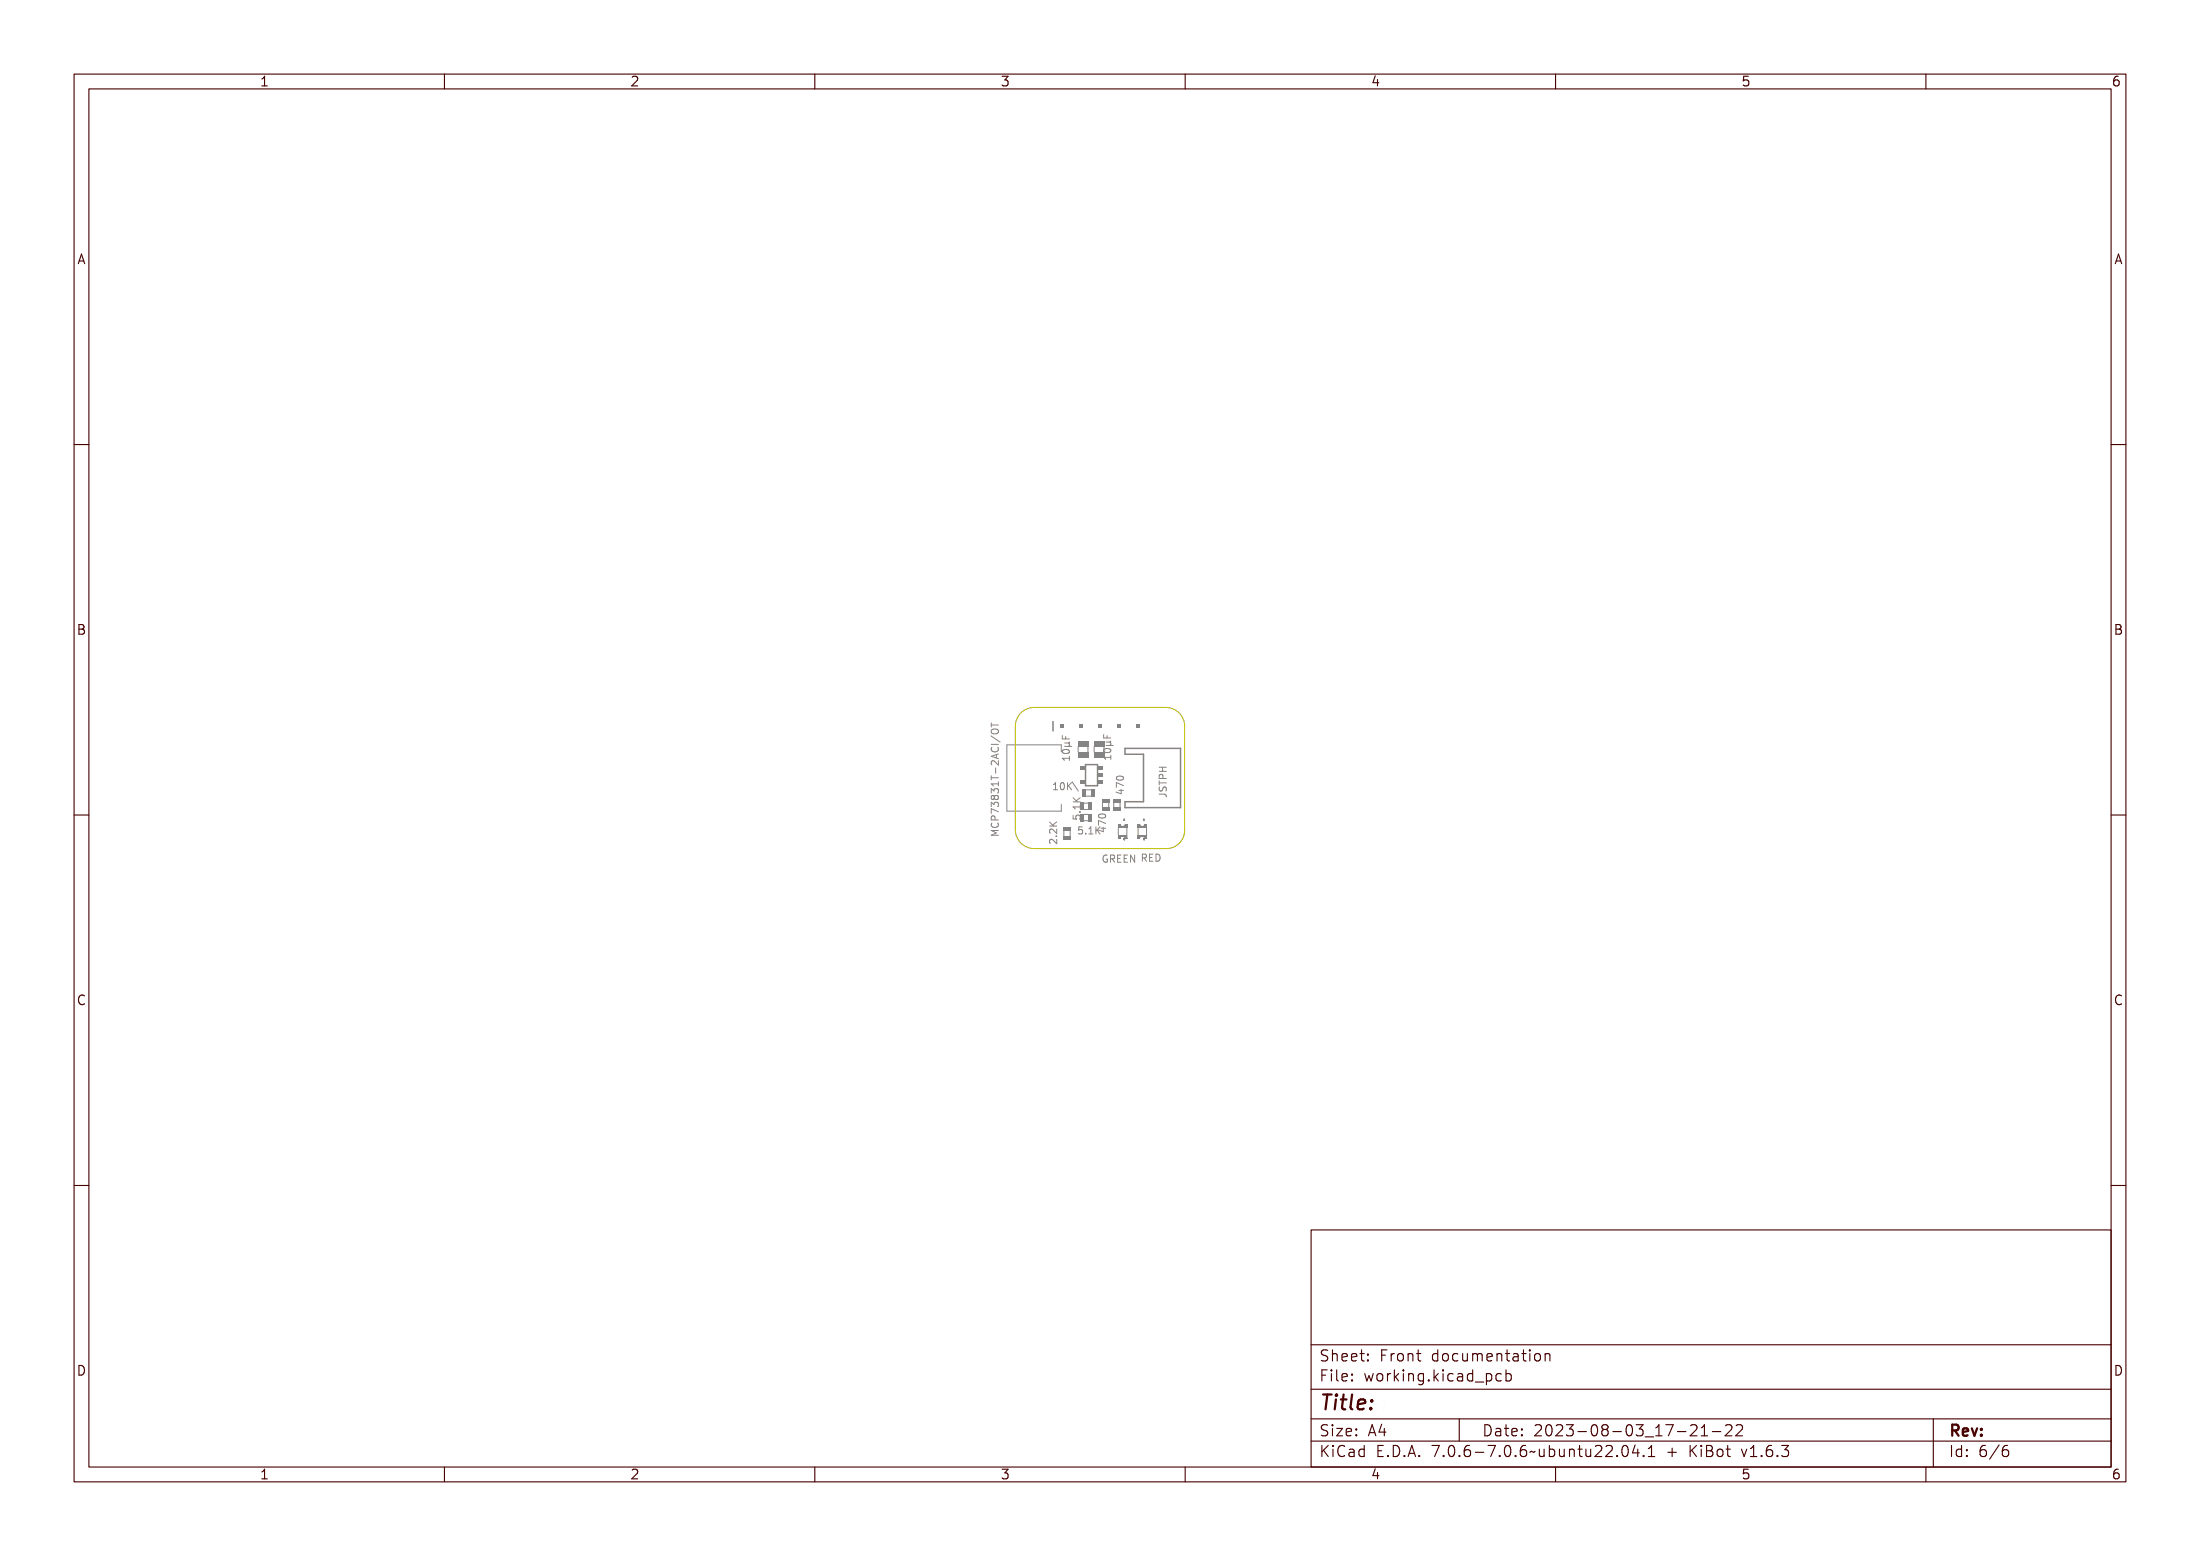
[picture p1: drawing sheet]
<svg xmlns="http://www.w3.org/2000/svg" width="297mm" height="210mm" viewBox="0 0 297 210" stroke-linecap="round" stroke-linejoin="round" font-family="sans-serif">
<g fill="none" stroke="#848484" stroke-width=".14">
<path d="M133.9 99.9h.1v.2h.7v-.2h.1v.5h-.1v-.2h-.7v.2h-.1zM133.9 99.1l1 .5v.1l-1-.5zM133.9 97.5h.1v.3h.8v.1h-.8v.3h-.1zM134 98.4l.1-.1a.51 .51 0 0 1 .7 .3 .53 .53 0 0 1-.4 .3 .53 .53 0 0 1-.5-.3zM134 98.5l.4-.1 .3 .1a.4 .4 0 0 1-.3 .3 .4 .4 0 0 1-.4-.2zM143.5 99.2h.1v.4h.3v-.4h.1v.4h.4v.1h-.9zM143.7 100l.7-.1-.1 .2 .1 .2-.1 .1h.4v.1h-1v-.1h.5l.1-.1-.1-.2h-.5zM149.1 99h.1v.5h.2v-.4h.2v.4h.4v.1h-.9zM149.3 99.9l.7-.1-.1 .2 .1 .2-.1 .1h.4v.1h-1v-.1h.5l.1-.2-.1-.1h-.5zM133.9 109.9h.9v.1h-.8l.5 .2v.1l-.5 .1h.8v.1h-.9v-.1l.5-.2-.5-.2zM133.9 107.6l.9 .3v.2l-.8-.4v.5h-.1zM133.9 104.7h.8v-.2h.1v.5h-.1v-.2h-.7v.2h-.1z"/>
<path d="M133.9 103.7h.1v.3h.8v.1h-.8v.3h-.1zM133.9 101.6l.9-.3v.2h-.2v.4h.2v.2l-.9-.3zM133.9 111.1a.46 .46 0 0 0 .3 .6 .46 .46 0 0 0 .6-.4l-.1-.2M133.9 109.1h.2l-.1 .2a.36 .36 0 0 0 .4 .3 .36 .36 0 0 0 .3-.4l.1-.1a.44 .44 0 0 1-.1 .6 .44 .44 0 0 1-.5 0 .38 .38 0 0 1-.3-.6zM133.9 100.6h.2l-.1 .2a.36 .36 0 0 0 .4 .3 .36 .36 0 0 0 .3-.4l.1-.1a.44 .44 0 0 1-.1 .6 .44 .44 0 0 1-.5 0 .38 .38 0 0 1-.3-.6zM133.9 106.1h.3l.1 .1a.27 .27 0 0 1 .4-.1 .27 .27 0 0 1 0 .5 .27 .27 0 0 1-.4-.1 .26 .26 0 0 1-.4 .1 .26 .26 0 0 1 0-.5zM133.9 106.9h.3l.1 .1a.29 .29 0 0 1 .5-.1 .29 .29 0 0 1-.1 .5 .22 .22 0 0 0 0-.3 .22 .22 0 0 0-.3 0v.2h-.1a.19 .19 0 0 0-.1-.3 .19 .19 0 0 0-.3 .1 .19 .19 0 0 0 .1 .2l-.1 .1zM133.9 105.4l.3-.1 .1 .2a.29 .29 0 0 1 .5-.1 .29 .29 0 0 1-.1 .5 .22 .22 0 0 0 0-.4 .22 .22 0 0 0-.3 0v.2h-.1a.19 .19 0 0 0-.1-.2 .19 .19 0 0 0-.3 0 .19 .19 0 0 0 .1 .3h-.1zM133.9 102.3a.6 .6 0 0 1 .8 .3v-.4h.1v.6l-.3-.2a.26 .26 0 0 0-.3-.3 .26 .26 0 0 0-.2 .3l.1 .2h-.2v-.2zM134 108.4l.2-.1a.32 .32 0 0 1 .2 .5h.4v.1h-.9zM134 101.7l.5-.1v.2zM134 108.5h.3v.3h-.3z"/>
<path d="M134.4 103.1h.1v.3h-.1zM134.8 112.1h-1l.7 .3-.7 .3h1M141.8 110.7l.3 .4 .6-.4v.2l-.5 .3 .1 .1h.4v.1h-.9v-.1h.4l-.4-.4zM141.8 113.2a.6 .6 0 0 1 .8 .4v-.4h.1v.5l-.3-.2a.26 .26 0 0 0-.3-.2 .26 .26 0 0 0-.2 .2v.2h-.1v-.1zM141.8 111.7a.6 .6 0 0 1 .8 .3v-.4h.1v.6l-.3-.2a.26 .26 0 0 0-.3-.3 .26 .26 0 0 0-.2 .3v.2h-.1v-.2zM142.5 112.6h.2v.1h-.2zM142.6 105.7h.3v.8h.2v.1h-.5v-.1h.2v-.7l-.2 .1zM143.4 105.8a.27 .27 0 0 1 .4 0l.1 .4a.37 .37 0 0 1-.3 .4 .55 .55 0 0 1-.2-.8zM143.5 101.7h.8v-.2h.1v.5h-.1v-.2h-.7v.2h-.1zM143.5 105.8h.1a.51 .51 0 0 1 0 .7l-.2-.2zM143.5 102.4l.2 .2M143.6 101a.42 .42 0 0 1 .7 .1l-.5 .1-.2-.1z"/>
<path d="M143.6 100.8l.3-.1a.37 .37 0 0 1 .5 .3 .54 .54 0 0 1-.5 .3 .54 .54 0 0 1-.4-.3zM144.1 105.7h.1v.4l.4-.4h.1l-.3 .4 .3 .5h-.1l-.3-.4-.1 .1v.3h-.1zM144.4 102.1v.5M144.8 105.7h.1l.5 1h-.1zM144.9 110.2h.1v.3h.3a.34 .34 0 0 1 .4-.4 .34 .34 0 0 1 .2 .6h-.2a.25 .25 0 0 0 .1-.4 .25 .25 0 0 0-.4 0 .25 .25 0 0 0 0 .3h-.5zM144.9 108.7h.9v-.1h.1v.5h-.1v-.2h-.7v.2h-.1zM144.9 107.7l.4 .4 .6-.4v.1l-.5 .4h.1h.4v.2h-1v-.2h.5l-.5-.3zM145.5 111.7h.5v.1h-.4v.2a.34 .34 0 0 1 .5 .4 .34 .34 0 0 1-.6 .2v-.2a.25 .25 0 0 0 .3 .1 .25 .25 0 0 0 .1-.3 .25 .25 0 0 0-.4-.1zM145.6 100.7v.8M145.7 109.5h.2v.2h-.2zM146.5 112.4h.1v.2h-.1zM146.9 100.7v.8"/>
<path d="M147.1 111.7h.3v.8h.2v.1h-.5v-.1h.2v-.7h-.2zM147.8 111.7h.1v.4l.4-.4h.2l-.4 .3 .4 .6h-.2l-.3-.5-.1 .1v.4h-.1zM148.4 111.4h.6v-.2h.1v.2h.2v.1h-.2v.4h-.1l-.6-.4zM148.4 110.5l.9 .3v.2l-.8-.3v.4h-.1zM148.5 109.9a.42 .42 0 0 1 .7 .2l-.5 .1-.2-.1zM148.5 109.8l.3-.1a.37 .37 0 0 1 .5 .3 .54 .54 0 0 1-.5 .3 .54 .54 0 0 1-.5-.3zM148.5 111.5h.5v.3zM148.9 115.6l.3-.1h.2v.2l-.2-.1a.36 .36 0 0 0-.3 .4 .36 .36 0 0 0 .4 .3v-.3h-.2v-.1h.3v.4a.43 .43 0 0 1-.6 0 .43 .43 0 0 1 0-.6zM149.1 101.6h.8v-.2h.1v.5h-.1v-.2h-.7v.2h-.1zM149.1 102.3l.2 .2M149.2 100.8a.42 .42 0 0 1 .7 .2l-.5 .1-.2-.1zM149.2 100.7l.3-.1a.37 .37 0 0 1 .5 .3 .54 .54 0 0 1-.5 .3 .54 .54 0 0 1-.5-.3z"/>
<path d="M149.6 115.5h.2a.26 .26 0 0 1 .3 .2 .26 .26 0 0 1-.2 .3l.3 .4h-.1l-.3-.4h-.1v.4h-.1zM149.7 115.6h.1a.17 .17 0 0 1 .2 .1 .17 .17 0 0 1-.2 .2h-.1zM150 101.9v.6M150.4 115.5h.5v.1h-.4v.3h.4v.1h-.4v.3h.4v.1h-.5zM150.8 106.8h.6v-.2h.1v.2h.2v.1h-.2v.4h-.1l-.6-.4zM150.8 105.9l.9 .3v.2l-.8-.4v.5h-.1zM150.9 105.3a.42 .42 0 0 1 .7 .2l-.5 .1-.2-.1zM150.9 105.2l.3-.1a.37 .37 0 0 1 .5 .3 .54 .54 0 0 1-.5 .3 .54 .54 0 0 1-.4-.3zM150.9 106.9h.5v.3zM151.1 115.5h.6v.1h-.4v.3h.4v.1h-.4v.3h.4v.1h-.6zM151.9 115.5h.1l.3 .7v-.7h.2v.9h-.2l-.3-.8v.8h-.1zM152.6 115.4l.6 1v-1"/>
<path d="M154.1 115.3h.2a.26 .26 0 0 1 .3 .2 .26 .26 0 0 1-.2 .3l.3 .5h-.1l-.3-.4h-.1v.4h-.1zM154.2 115.4h.1a.17 .17 0 0 1 .2 .2 .17 .17 0 0 1-.2 .2h-.1zM154.9 115.3h.5v.1h-.4v.3h.4v.1h-.4v.4h.4v.1h-.5zM155.6 115.3a.48 .48 0 0 1 .6 .5 .48 .48 0 0 1-.6 .5zM155.7 115.4a.36 .36 0 0 1 .4 .4 .36 .36 0 0 1-.4 .4zM156.6 106.6h.6a.34 .34 0 0 1 .3 .5h-.2a.22 .22 0 0 0 .1-.3 .22 .22 0 0 0-.2-.1h-.5v.2h-.1zM156.6 104.9h.1v.3h.8v.1h-.8v.3h-.1zM156.6 103.4h.9v.1h-.5v.3h.5v.2h-.9v-.2h.3v-.3h-.3zM156.6 105.7h.1a.2 .2 0 0 0-.1 .3 .2 .2 0 0 0 .3 .1 .31 .31 0 0 1 .2-.4 .31 .31 0 0 1 .4 .2 .31 .31 0 0 1-.2 .4 .22 .22 0 0 0 .1-.3 .22 .22 0 0 0-.3-.1 .31 .31 0 0 1-.4 .4 .31 .31 0 0 1-.1-.6zM156.6 104.2l.2-.1a.32 .32 0 0 1 .3 .5h.4v.1h-.9zM156.7 104.3h.3v.3h-.3zM157.5 107.5h.1"/>
<circle cx="134.1" cy="106.3" r=".16"/>
<circle cx="134.6" cy="106.3" r=".19"/>
<circle cx="143.6" cy="106.2" r=".08"/>
<circle cx="143.9" cy="101" r=".08"/>
<circle cx="148.8" cy="110" r=".08"/>
<circle cx="149.5" cy="100.9" r=".08"/>
<circle cx="151.2" cy="105.4" r=".08"/>
</g>
<g fill="#848484">
<path d="M145.5 101.5h1.4v.7h-1.4z" fill-rule="evenodd"/>
<path d="M145.5 100h1.4v.8h-1.4z" fill-rule="evenodd"/>
</g>
<path d="M148.8 108.3v.7M149.7 108.3v.7" fill="none" stroke="#848484" stroke-width=".14"/>
<g fill="#848484">
<path d="M148.8 109h.9v.5h-.9z" fill-rule="evenodd"/>
<path d="M148.8 107.8h.9v.5h-.9z" fill-rule="evenodd"/>
</g>
<path d="M147.7 100.7v.8" fill="none" stroke="#848484" stroke-width=".14"/>
<g fill="#848484">
<path d="M147.6 101.5h1.5v.7h-1.5z" fill-rule="evenodd"/>
<path d="M147.6 100h1.5v.8h-1.5z" fill-rule="evenodd"/>
</g>
<path d="M142.2 97.4v1.3" fill="none" stroke="#848484" stroke-width=".2"/>
<g fill="#848484">
<path d="M143.2 97.8h.5v.5h-.5z" fill-rule="evenodd"/>
<path d="M145.7 97.8h.5v.5h-.5z" fill-rule="evenodd"/>
<path d="M148.2 97.8h.6v.5h-.6z" fill-rule="evenodd"/>
<path d="M150.8 97.8h.5v.5h-.5z" fill-rule="evenodd"/>
<path d="M153.3 97.8h.5v.5h-.5z" fill-rule="evenodd"/>
</g>
<path d="M151.9 101h7.5v8h-7.5v-.8h2.5v-6.4h-2.5z" fill="none" stroke="#848484" stroke-width=".2"/>
<path d="M150.4 108.3v.7M151.2 108.3v.7" fill="none" stroke="#848484" stroke-width=".14"/>
<g fill="#848484">
<path d="M150.3 109h1v.5h-1z" fill-rule="evenodd"/>
<path d="M150.3 107.8h1v.5h-1z" fill-rule="evenodd"/>
</g>
<path d="M143.6 112.1v.8M144.5 112.1v.8" fill="none" stroke="#848484" stroke-width=".14"/>
<g fill="#848484">
<path d="M143.6 112.8h.9v.5h-.9z" fill-rule="evenodd"/>
<path d="M143.6 111.7h.9v.5h-.9z" fill-rule="evenodd"/>
</g>
<path d="M143.3 100.5h-7.4v9h7.4v-1M146.6 106.6h.7M146.6 107.5h.7" fill="none" stroke="#848484" stroke-width=".14"/>
<g fill="#848484">
<path d="M146.1 106.6h.5v.9h-.5z" fill-rule="evenodd"/>
<path d="M147.2 106.6h.5v.9h-.5z" fill-rule="evenodd"/>
</g>
<path d="M146.2 109.2h.8M146.2 108.4h.8" fill="none" stroke="#848484" stroke-width=".14"/>
<path d="M146.9 108.3h.5v1h-.5z" fill-rule="evenodd" fill="#848484"/>
<g fill="none" stroke="#848484" stroke-width=".14">
<path d="M151 111.7v1M151.2 111.3a.35 .35 0 0 0 .3 .3 .35 .35 0 0 0 .4-.3M151.2 113.1a.35 .35 0 0 1 .3-.3 .35 .35 0 0 1 .4 .3M152.1 111.7v1.4"/>
<circle cx="152" cy="113" r=".1"/>
</g>
<g fill="#848484">
<path d="M151.8 113.1h.4v.1h-.4z" fill-rule="evenodd"/>
<path d="M151.8 111.2h.4v.5h-.4z" fill-rule="evenodd"/>
<path d="M151.8 112.7h.3v.2h-.3z" fill-rule="evenodd"/>
<path d="M151.7 112.7h.2v.2h-.2z" fill-rule="evenodd"/>
<path d="M151.7 111.4h.2v.3h-.2z" fill-rule="evenodd"/>
<path d="M151.3 112.7h.4v.2h-.4z" fill-rule="evenodd"/>
<path d="M151.3 111.5h.4v.2h-.4z" fill-rule="evenodd"/>
<path d="M151.2 112.7h.2v.2h-.2z" fill-rule="evenodd"/>
<path d="M151.2 111.4h.2v.3h-.2z" fill-rule="evenodd"/>
<path d="M150.9 112.7h.3v.5h-.3z" fill-rule="evenodd"/>
<path d="M150.9 111.2h.3v.5h-.3z" fill-rule="evenodd"/>
</g>
<g fill="none" stroke="#848484" stroke-width=".14">
<path d="M153.6 111.7v1M153.9 111.3a.35 .35 0 0 0 .3 .3 .35 .35 0 0 0 .4-.3M153.9 113.1a.35 .35 0 0 1 .3-.3 .35 .35 0 0 1 .4 .3M154.8 111.7v1.4"/>
<circle cx="154.7" cy="113" r=".1"/>
</g>
<g fill="#848484">
<path d="M154.5 113.1h.3v.1h-.3z" fill-rule="evenodd"/>
<path d="M154.5 111.2h.3v.5h-.3z" fill-rule="evenodd"/>
<path d="M154.5 112.7h.3v.2h-.3z" fill-rule="evenodd"/>
<path d="M154.4 112.7h.1v.2h-.1z" fill-rule="evenodd"/>
<path d="M154.4 111.4h.1v.3h-.1z" fill-rule="evenodd"/>
<path d="M154 112.7h.4v.2h-.4z" fill-rule="evenodd"/>
<path d="M154 111.5h.4v.2h-.4z" fill-rule="evenodd"/>
<path d="M153.9 112.7h.1v.2h-.1z" fill-rule="evenodd"/>
<path d="M153.9 111.4h.1v.3h-.1z" fill-rule="evenodd"/>
<path d="M153.6 112.7h.3v.5h-.3z" fill-rule="evenodd"/>
<path d="M153.6 111.2h.3v.5h-.3z" fill-rule="evenodd"/>
</g>
<path d="M146.2 110.8h.8M146.2 109.9h.8" fill="none" stroke="#848484" stroke-width=".14"/>
<path d="M146.9 109.9h.5v.9h-.5z" fill-rule="evenodd" fill="#848484"/>
<path d="M146.5 103.2h1.7v2.8h-1.7z" fill="none" stroke="#848484" stroke-width=".2"/>
<g fill="#848484">
<path d="M145.9 105.3h.6v.5h-.6z" fill-rule="evenodd"/>
<path d="M148.2 105.3h.7v.5h-.7z" fill-rule="evenodd"/>
<path d="M148.2 104.4h.7v.5h-.7z" fill-rule="evenodd"/>
<path d="M145.9 103.4h.6v.5h-.6z" fill-rule="evenodd"/>
<path d="M148.2 103.4h.7v.5h-.7z" fill-rule="evenodd"/>
</g>
<path d="M137.6 96.4a2.54 2.54 0 0 1 2-.9h17.8a2.54 2.54 0 0 1 2.5 2.5v14.1a2.48 2.48 0 0 1-2.5 2.4h-17.8a2.54 2.54 0 0 1-2.5-2.5v-14v-.6z" fill="none" stroke="#c2c200" stroke-width=".14"/>
<g fill="none" stroke="#480000" stroke-width=".15">
<path d="M10 10h277v190h-277zM12 12h273v186h-273zM60 10v2M110 10v2M160 10v2M210 10v2M260 10v2M10 60h2M285 60h2M10 110h2M285 110h2M10 160h2"/>
<path d="M285 160h2M177 166h108v32h-108zM60 198v2M110 198v2M160 198v2M177 181.5h108M177 187.5h108M177 191.5h108M177 194.5h108M178.1 195.2h.2v.6l.6-.6h.3l-.6 .6 .6 .8h-.2l-.5-.7-.2 .2v.5h-.2zM178.2 185h.9v.2h-.7v.4h.6v.2h-.6v.7h-.2zM178.3 182.4l.5-.1h.2v.2a.34 .34 0 0 0-.4-.1 .34 .34 0 0 0-.2 .4 .62 .62 0 0 1 .6 .7 .71 .71 0 0 1-.8 .2v-.2a.4 .4 0 0 0 .4 .1 .4 .4 0 0 0 .3-.3l-.4-.2a.4 .4 0 0 1-.3-.3 .4 .4 0 0 1 .1-.4z"/>
<path d="M178.3 192.5l.5-.1h.2v.2a.34 .34 0 0 0-.4-.1 .34 .34 0 0 0-.2 .4 .62 .62 0 0 1 .6 .7 .71 .71 0 0 1-.8 .2v-.2a.4 .4 0 0 0 .4 .1 .4 .4 0 0 0 .3-.3l-.4-.2a.4 .4 0 0 1-.3-.3 .4 .4 0 0 1 .1-.4zM179.4 182.2h.2v.6a.35 .35 0 0 1 .4-.1 .35 .35 0 0 1 .2 .4v.6h-.2v-.8l-.2-.1a.28 .28 0 0 0-.2 .3v.6h-.2zM179.5 185.4h.4v.9h.4v.2h-.9v-.2h.3v-.8h-.2zM179.5 192.8h.4v.9h.4v.1h-.9v-.1h.3v-.8h-.2zM179.5 195.6h.4v.9h.4v.1h-.9v-.1h.3v-.8h-.2zM179.7 184.9h.2v.3h-.2zM179.7 192.3h.2v.3h-.2zM179.7 195.1h.2v.3h-.2zM180.6 184.9h.4v1.3l.1 .1h.3v.2a.4 .4 0 0 1-.5-.4v-1h-.3zM180.6 192.8h.8v.1l-.6 .8h.6v.1h-.8v-.1l.6-.8h-.6zM180.7 182.8a.49 .49 0 0 1 .6-.1 .49 .49 0 0 1 .2 .5h-.8a.42 .42 0 0 0 .3 .4 .42 .42 0 0 0 .4-.1v.2a.6 .6 0 0 1-.8-.1 .6 .6 0 0 1 .1-.8zM180.7 195.4l.3-.2h.2h.3v.2a.43 .43 0 0 0-.6 0 .43 .43 0 0 0-.2 .5 .43 .43 0 0 0 .2 .5 .43 .43 0 0 0 .6 0v.2a.62 .62 0 0 1-.7 0 .62 .62 0 0 1-.3-.7z"/>
<path d="M180.8 182.9l.2-.1a.27 .27 0 0 1 .3 .3h-.6zM181.8 195.6a.5 .5 0 0 1 .6-.1 .5 .5 0 0 1 .2 .5v.6h-.1v-.1a.38 .38 0 0 1-.5 .2 .38 .38 0 0 1-.2-.5 .38 .38 0 0 1 .4-.2h.3a.35 .35 0 0 0-.3-.4 .35 .35 0 0 0-.4 .2zM181.9 182.8a.49 .49 0 0 1 .6-.1 .49 .49 0 0 1 .2 .5h-.8a.42 .42 0 0 0 .3 .4 .42 .42 0 0 0 .5-.1v.2a.6 .6 0 0 1-.9-.1 .6 .6 0 0 1 .1-.8zM181.9 185.5a.49 .49 0 0 1 .6-.1 .49 .49 0 0 1 .2 .5h-.8a.42 .42 0 0 0 .3 .4 .42 .42 0 0 0 .5-.1v.2a.6 .6 0 0 1-.9-.1 .6 .6 0 0 1 .1-.8zM181.9 192.9a.49 .49 0 0 1 .6-.1 .49 .49 0 0 1 .2 .5h-.8a.42 .42 0 0 0 .3 .4 .42 .42 0 0 0 .5-.1v.2a.6 .6 0 0 1-.9-.1 .6 .6 0 0 1 .1-.8zM182 196.2l.5-.1a.31 .31 0 0 1-.2 .4 .31 .31 0 0 1-.4-.1zM182 182.9l.2-.1a.27 .27 0 0 1 .3 .3h-.6zM182 185.6l.2-.1a.27 .27 0 0 1 .3 .3h-.6zM182 193l.2-.1a.27 .27 0 0 1 .3 .3h-.6zM183 195.7l.4-.2 .2 .2v-.6h.2v1.5h-.2v-.1a.42 .42 0 0 1-.5 .1 .42 .42 0 0 1-.2-.5zM183.2 195.8a.23 .23 0 0 1 .4 0v.3a.33 .33 0 0 1-.2 .4 .48 .48 0 0 1-.2-.7zM183.2 182.3h.2v.4h.4v.1h-.4v.7l.1 .1h.3v.1a.41 .41 0 0 1-.6-.3v-.6h-.3v-.1h.3z"/>
<path d="M183.3 185.4h.2v.3h-.2zM183.3 186.2h.2v.3h-.2zM183.3 192.8h.2v.3h-.2zM183.3 193.6h.2v.2h-.2zM184.5 182.7h.2v.3h-.2zM184.5 183.5h.2v.2h-.2zM185.2 185.4h.2l.2 .8 .1-.5h.2l.2 .5 .1-.8h.2l-.2 1.1h-.2l-.2-.7-.2 .7h-.1zM185.4 195.2h.9v.2h-.7v.4h.6v.2h-.6v.5h.7v.1h-.9zM185.7 192.4h.2l.5 1.4h-.2l-.1-.3h-.5l-.1 .3h-.2zM185.8 192.6l.2 .7h-.4zM186.6 182.3h.9v.2h-.7v.4h.6v.2h-.6v.6h-.2zM186.7 185.5a.56 .56 0 0 1 .8 .2 .56 .56 0 0 1-.3 .7 .57 .57 0 0 1-.6-.2 .57 .57 0 0 1 .1-.7z"/>
<path d="M186.8 185.6a.26 .26 0 0 1 .3-.1 .26 .26 0 0 1 .2 .2v.2a.33 .33 0 0 1-.3 .4l-.2-.2zM186.9 196.4h.2v.2h-.2zM187.1 192.4h.2v.9h.2v.2h-.2v.3h-.2v-.3h-.6v-.2zM187.1 192.6v.7h-.4zM187.8 195.2a.76 .76 0 0 1 .9 .7 .76 .76 0 0 1-.9 .7zM188 195.4h.3a.73 .73 0 0 1 0 1.1h-.3zM188 182.7h.2v.2a.41 .41 0 0 1 .6-.2v.2a.37 .37 0 0 0-.5-.1 .37 .37 0 0 0-.1 .4v.5h-.2zM188 185.4h.2v.2a.41 .41 0 0 1 .6-.2v.2a.37 .37 0 0 0-.5-.1 .37 .37 0 0 0-.1 .4v.6h-.2zM189.1 184.9h.1v.9l.5-.4h.2l-.4 .4 .5 .7h-.2l-.4-.6-.2 .1v.5h-.1zM189.1 182.8a.56 .56 0 0 1 .8 .2 .56 .56 0 0 1-.3 .7 .57 .57 0 0 1-.6-.2 .57 .57 0 0 1 .1-.7zM189.2 182.9a.26 .26 0 0 1 .3-.1 .26 .26 0 0 1 .2 .2v.2a.33 .33 0 0 1-.3 .4l-.2-.2zM189.3 196.4h.3v.2h-.3z"/>
<path d="M190.2 182.7h.2v.1a.35 .35 0 0 1 .4-.1 .35 .35 0 0 1 .3 .4v.6h-.2v-.8l-.2-.1a.28 .28 0 0 0-.3 .3v.6h-.2zM190.3 185.4h.4v.9h.4v.2h-.9v-.2h.4v-.8h-.3zM190.5 195.2h.3l.4 1.4h-.2l-.1-.3h-.5l-.1 .3h-.2zM190.6 184.9h.1v.3h-.1zM190.6 195.4l.2 .7h-.4zM191.4 185.4h.2v.1a.35 .35 0 0 1 .4-.1 .35 .35 0 0 1 .3 .4v.7h-.2v-.9l-.2-.1a.28 .28 0 0 0-.3 .3v.7h-.2zM191.7 182.3h.1v.4h.4v.1h-.4v.7l.1 .1h.3v.1a.41 .41 0 0 1-.5-.3v-.6h-.3v-.1h.3zM191.7 196.4h.3v.2h-.3zM192.7 185.5l.3-.2 .3 .2v-.1h.2v1a.53 .53 0 0 1-.8 .4v-.2a.36 .36 0 0 0 .4 .1 .36 .36 0 0 0 .2-.4l-.2 .1a.51 .51 0 0 1-.5-.2 .51 .51 0 0 1 0-.5zM192.8 185.6a.25 .25 0 0 1 .3-.1 .25 .25 0 0 1 .2 .2v.2a.32 .32 0 0 1-.3 .4 .47 .47 0 0 1-.2-.7zM193.8 195.2h.9l-.5 1.4h-.2l.5-1.2h-.7zM193.9 182.8l.3-.2 .3 .2v-.6h.2v1.5h-.2v-.1a.42 .42 0 0 1-.6 .1 .42 .42 0 0 1-.1-.5z"/>
<path d="M194.1 182.8a.42 .42 0 0 1 .4 .4 .42 .42 0 0 1-.3 .4 .48 .48 0 0 1-.1-.8zM194.1 186.2h.3v.3h-.3zM195.1 184.9h.2v.9l.4-.4h.3l-.5 .4 .5 .7h-.2l-.4-.6-.1 .1v.5h-.2zM195.1 182.8a.56 .56 0 0 1 .8 .2 .56 .56 0 0 1-.3 .7 .57 .57 0 0 1-.6-.2 .57 .57 0 0 1 .1-.7zM195.2 182.9a.26 .26 0 0 1 .3-.1 .26 .26 0 0 1 .2 .2v.2a.33 .33 0 0 1-.3 .4l-.2-.2zM195.3 196.4h.3v.2h-.3zM196.3 185.4h.5v.9h.3v.2h-.9v-.2h.4v-.8h-.3zM196.3 195.4a.45 .45 0 0 1 .5-.2 .45 .45 0 0 1 .3 .5v.5a.46 .46 0 0 1-.5 .5 .46 .46 0 0 1-.4-.5zM196.4 182.8l.5-.2 .2 .1v.2a.4 .4 0 0 0-.6 0 .4 .4 0 0 0 0 .6 .4 .4 0 0 0 .6 0v.2a.58 .58 0 0 1-.8-.1 .58 .58 0 0 1 .1-.8zM196.5 195.4a.39 .39 0 0 1 .4 .5v.2a.29 .29 0 0 1-.3 .4 .29 .29 0 0 1-.2-.4v-.5zM196.6 184.9h.2v.3h-.2zM197 191.5v3"/>
<path d="M197.4 182.7h.2v.8l.2 .1a.28 .28 0 0 0 .3-.3v-.6h.2v1h-.2v-.1a.35 .35 0 0 1-.4 .2 .35 .35 0 0 1-.3-.5zM197.6 185.5l.5-.2 .2 .1v.2a.4 .4 0 0 0-.6 0 .4 .4 0 0 0 0 .6 .4 .4 0 0 0 .6 0v.2a.58 .58 0 0 1-.8-.1 .58 .58 0 0 1 .1-.8zM197.7 196.4h.3v.2h-.3zM198.6 182.7h.1a.21 .21 0 0 1 .2-.1 .21 .21 0 0 1 .2 .2l.2-.2 .1 .1a1.27 1.27 0 0 1 .2 1h-.2v-.8l-.1-.1-.2 .1v.8h-.1v-.8l-.2-.1-.1 .1v.8h-.1zM198.7 185.4a.5 .5 0 0 1 .5-.1 .5 .5 0 0 1 .3 .5v.7h-.2v-.2a.38 .38 0 0 1-.5 .2 .38 .38 0 0 1-.2-.5 .38 .38 0 0 1 .5-.2h.2a.35 .35 0 0 0-.3-.4 .35 .35 0 0 0-.3 .2zM198.7 195.4l.3-.2h.2h.2v.2a.43 .43 0 0 0-.5 0 .43 .43 0 0 0-.1 .5 .44 .44 0 0 1 .6-.1 .44 .44 0 0 1 .1 .6 .47 .47 0 0 1-.6 .3 .47 .47 0 0 1-.3-.5v-.5zM198.8 186l.5-.1a.31 .31 0 0 1-.1 .4 .31 .31 0 0 1-.4-.1zM198.9 195.9a.3 .3 0 0 1 .4 .3 .3 .3 0 0 1-.4 .2l-.1-.2zM199.9 185.5l.3-.2 .3 .2v-.6h.2v1.6h-.2v-.2a.42 .42 0 0 1-.5 .1 .42 .42 0 0 1-.2-.5zM199.9 182.8a.49 .49 0 0 1 .6-.1 .49 .49 0 0 1 .2 .5h-.7a.42 .42 0 0 0 .2 .4 .42 .42 0 0 0 .5-.1v.2a.6 .6 0 0 1-.8-.1 .6 .6 0 0 1 0-.8zM200 196h.5v.2h-.5zM200 185.6a.23 .23 0 0 1 .4 0l.1 .3a.33 .33 0 0 1-.3 .4 .48 .48 0 0 1-.2-.7z"/>
<path d="M200.1 182.9l.2-.1a.27 .27 0 0 1 .3 .3h-.6zM200.1 192.4a.76 .76 0 0 1 1 .7 .76 .76 0 0 1-1 .7zM200.3 192.6h.3a.73 .73 0 0 1 0 1.1h-.3zM200.9 186.8h1.2v.1h-1.2zM201 195.2h.9l-.5 1.4h-.2l.5-1.2h-.7zM201.1 182.7h.1v.1a.35 .35 0 0 1 .5-.1 .35 .35 0 0 1 .2 .4v.6h-.2v-.8l-.2-.1a.28 .28 0 0 0-.3 .3v.6h-.1zM201.4 192.8a.5 .5 0 0 1 .6-.1 .5 .5 0 0 1 .2 .5v.6h-.1v-.1a.38 .38 0 0 1-.5 .2 .38 .38 0 0 1-.2-.5 .38 .38 0 0 1 .4-.2h.3a.35 .35 0 0 0-.3-.4 .35 .35 0 0 0-.4 .2zM201.6 193.4l.5-.1a.31 .31 0 0 1-.2 .4 .31 .31 0 0 1-.4-.1zM202.2 185.4h.2v.1a.42 .42 0 0 1 .6-.1 .42 .42 0 0 1 .1 .5 .42 .42 0 0 1-.1 .5 .42 .42 0 0 1-.6-.1v.6h-.2zM202.5 182.3h.2v.4h.4v.1h-.4v.7l.1 .1h.3v.1a.41 .41 0 0 1-.6-.3v-.6h-.3v-.1h.3zM202.5 185.6a.24 .24 0 0 1 .3-.1 .24 .24 0 0 1 .1 .2l.1 .2a.32 .32 0 0 1-.3 .4 .48 .48 0 0 1-.2-.7zM202.5 196.4h.3v.2h-.3z"/>
<path d="M202.8 192.4h.2v.4h.4v.1h-.4v.7l.1 .1h.3v.1a.41 .41 0 0 1-.6-.3v-.6h-.3v-.1h.3zM203.5 182.7a.5 .5 0 0 1 .5-.1 .5 .5 0 0 1 .3 .5v.6h-.2v-.1a.38 .38 0 0 1-.5 .2 .38 .38 0 0 1-.2-.5 .38 .38 0 0 1 .5-.2h.2a.35 .35 0 0 0-.2-.4 .35 .35 0 0 0-.4 .2zM203.5 195.4a.45 .45 0 0 1 .6-.2 .45 .45 0 0 1 .2 .5v.5a.46 .46 0 0 1-.4 .5 .46 .46 0 0 1-.5-.5zM203.6 185.5l.5-.2 .2 .1v.2a.4 .4 0 0 0-.5 0 .4 .4 0 0 0 0 .6 .4 .4 0 0 0 .5 0v.2a.58 .58 0 0 1-.8-.1 .58 .58 0 0 1 .1-.8zM203.7 183.3l.4-.1a.31 .31 0 0 1-.1 .4 .31 .31 0 0 1-.4-.1zM203.7 195.4a.39 .39 0 0 1 .4 .5v.2a.29 .29 0 0 1-.2 .4 .29 .29 0 0 1-.3-.4v-.5zM203.9 192.9a.49 .49 0 0 1 .6-.1 .49 .49 0 0 1 .2 .5h-.8a.42 .42 0 0 0 .3 .4 .42 .42 0 0 0 .5-.1v.2a.6 .6 0 0 1-.9-.1 .6 .6 0 0 1 .1-.8zM204 193l.2-.1a.27 .27 0 0 1 .3 .3h-.6zM204.7 184.9h.1v.6a.41 .41 0 0 1 .6-.1 .41 .41 0 0 1 .2 .5 .42 .42 0 0 1-.2 .5 .42 .42 0 0 1-.6-.1v.2h-.1zM204.9 182.3h.2v.4h.4v.1h-.4v.7l.1 .1h.3v.1a.41 .41 0 0 1-.6-.3v-.6h-.3v-.1h.3zM204.9 185.6a.24 .24 0 0 1 .3-.1 .24 .24 0 0 1 .2 .2v.2a.32 .32 0 0 1-.3 .4 .48 .48 0 0 1-.2-.7zM204.9 196.4h.3v.2h-.3z"/>
<path d="M205.3 192.8h.2v.3h-.2zM205.3 193.6h.2v.2h-.2zM205.9 182.7h.5v.9h.3v.1h-.9v-.1h.4v-.8h-.3zM205.9 195.4l.3-.2h.2h.2v.2a.43 .43 0 0 0-.5 0 .43 .43 0 0 0-.1 .5 .44 .44 0 0 1 .6-.1 .44 .44 0 0 1 .1 .6 .47 .47 0 0 1-.5 .3 .47 .47 0 0 1-.4-.5v-.5zM206.1 195.9a.3 .3 0 0 1 .5 .3 .3 .3 0 0 1-.5 .2l-.1-.2zM206.2 182.2h.2v.3h-.2zM207 196l.3-.1 .5 .1 .2-.1a.32 .32 0 0 1-.5 .2h-.3l-.2 .1zM207.1 182.8a.56 .56 0 0 1 .8 .2 .56 .56 0 0 1-.2 .7 .57 .57 0 0 1-.7-.2 .57 .57 0 0 1 .1-.7zM207.3 182.9a.26 .26 0 0 1 .2-.1 .26 .26 0 0 1 .2 .2l.1 .2a.33 .33 0 0 1-.3 .4l-.3-.2zM207.4 192.5a.5 .5 0 0 1 .7 0 .5 .5 0 0 1-.1 .7l-.4 .5h.7v.1h-.9v-.1l.2-.3a.72 .72 0 0 0 .4-.8l-.3-.1-.3 .2zM208.3 182.7h.1v.1a.35 .35 0 0 1 .5-.1 .35 .35 0 0 1 .2 .4v.6h-.2v-.8l-.2-.1a.28 .28 0 0 0-.3 .3v.6h-.1zM208.3 195.6h.1l.1 .8 .2 .1a.28 .28 0 0 0 .2-.3v-.6h.2v1h-.2v-.1a.35 .35 0 0 1-.4 .2 .35 .35 0 0 1-.2-.5z"/>
<path d="M208.7 192.6a.45 .45 0 0 1 .5-.2 .45 .45 0 0 1 .3 .5v.5a.46 .46 0 0 1-.5 .5 .46 .46 0 0 1-.4-.5zM208.9 192.6a.39 .39 0 0 1 .4 .5v.2a.29 .29 0 0 1-.3 .4 .29 .29 0 0 1-.2-.4v-.5zM209.5 195.1h.2v.6a.41 .41 0 0 1 .5-.1 .41 .41 0 0 1 .2 .5 .42 .42 0 0 1-.2 .5 .42 .42 0 0 1-.5-.1v.1h-.2zM209.7 195.8a.24 .24 0 0 1 .3-.1 .24 .24 0 0 1 .2 .2v.2a.32 .32 0 0 1-.3 .4 .48 .48 0 0 1-.2-.7zM209.8 192.5a.5 .5 0 0 1 .7 0 .5 .5 0 0 1-.1 .7l-.4 .5h.7v.1h-.9v-.1l.2-.3a.72 .72 0 0 0 .4-.8l-.3-.1-.3 .2zM210 198v2M210.7 195.6h.2v.8l.2 .1a.28 .28 0 0 0 .2-.3v-.6h.2v1h-.2v-.1a.35 .35 0 0 1-.4 .2 .35 .35 0 0 1-.2-.5zM211 192.4a.49 .49 0 0 1 .6 0 .49 .49 0 0 1 .2 .6l-.2 .1a.45 .45 0 0 1 .2 .6 .45 .45 0 0 1-.6 .2l-.2-.1v-.2a.37 .37 0 0 0 .5 .1 .37 .37 0 0 0 .1-.5h-.4v-.2a.28 .28 0 0 0 .4-.1 .28 .28 0 0 0 0-.3 .28 .28 0 0 0-.4 0h-.2zM211.9 195.6h.2v.1a.35 .35 0 0 1 .4-.1 .35 .35 0 0 1 .2 .4v.6h-.2v-.8l-.2-.1a.28 .28 0 0 0-.2 .3v.6h-.2zM212.4 193.2h.5v.2h-.5zM213.3 195.2h.2v.4h.4v.1h-.4v.7l.1 .1h.3v.1a.41 .41 0 0 1-.6-.3v-.6h-.3v-.1h.3zM213.5 192.6a.45 .45 0 0 1 .5-.2 .45 .45 0 0 1 .3 .5v.5a.46 .46 0 0 1-.5 .5 .46 .46 0 0 1-.4-.5z"/>
<path d="M213.7 192.6a.39 .39 0 0 1 .4 .5v.2a.29 .29 0 0 1-.3 .4 .29 .29 0 0 1-.2-.4v-.5zM214.3 195.6h.2v.8l.2 .1a.28 .28 0 0 0 .2-.3v-.6h.2v1h-.2v-.1a.35 .35 0 0 1-.4 .2 .35 .35 0 0 1-.2-.5zM214.7 192.5a.41 .41 0 0 1 .6-.1 .41 .41 0 0 1 0 .6l-.1 .1a.43 .43 0 0 1 .3 .6 .43 .43 0 0 1-.7 .2 .41 .41 0 0 1-.2-.4 .41 .41 0 0 1 .3-.4l-.3-.2zM215.5 195.3a.5 .5 0 0 1 .7 0 .5 .5 0 0 1-.1 .7l-.4 .5h.6v.1h-.9v-.1l.3-.3a.72 .72 0 0 0 .3-.8l-.2-.1-.3 .2zM216 193.2h.5v.2h-.5zM216.7 195.3a.5 .5 0 0 1 .7 0 .5 .5 0 0 1-.1 .7l-.4 .5h.6v.1h-.9v-.1l.3-.3a.72 .72 0 0 0 .3-.8l-.2-.1-.3 .2zM217.1 192.6a.45 .45 0 0 1 .5-.2 .45 .45 0 0 1 .3 .5v.5a.46 .46 0 0 1-.5 .5 .46 .46 0 0 1-.4-.5zM217.3 192.6a.39 .39 0 0 1 .4 .5v.2a.29 .29 0 0 1-.3 .4 .29 .29 0 0 1-.2-.4v-.5zM218.2 196.4h.2v.2h-.2zM218.2 192.4a.49 .49 0 0 1 .6 0 .49 .49 0 0 1 .2 .6l-.2 .1a.45 .45 0 0 1 .2 .6 .45 .45 0 0 1-.6 .2l-.2-.1v-.2a.37 .37 0 0 0 .5 .1 .37 .37 0 0 0 .1-.5h-.4v-.2a.28 .28 0 0 0 .4-.1 .28 .28 0 0 0 0-.3 .28 .28 0 0 0-.4 0h-.2zM219.2 195.4a.45 .45 0 0 1 .5-.2 .45 .45 0 0 1 .3 .5v.5a.46 .46 0 0 1-.5 .5 .46 .46 0 0 1-.4-.5zM219.2 194.2h1.3v.1h-1.3z"/>
<path d="M219.4 195.4a.39 .39 0 0 1 .4 .5v.2a.29 .29 0 0 1-.3 .4 .29 .29 0 0 1-.3-.4l.1-.5zM220.7 192.5l.5-.1v1.3h.3v.1h-.8v-.1h.3v-1.1h-.3zM220.8 195.2h.2v.9h.2v.2h-.2v.3h-.2v-.3h-.6v-.2zM220.8 195.4v.7h-.4zM221.8 196.4h.2v.2h-.2zM221.8 192.4h.9l-.5 1.4h-.2l.5-1.2h-.7zM222.8 195.3l.5-.1v1.3h.3v.1h-.8v-.1h.3v-1.1h-.3zM223.2 193.2h.5v.2h-.5zM224.2 192.5a.5 .5 0 0 1 .8 0 .5 .5 0 0 1-.2 .7l-.4 .5h.7v.1h-.9v-.1l.2-.3a.72 .72 0 0 0 .4-.8l-.3-.1-.3 .2zM225.4 195.5h.2v.4h.4v.2h-.4v.4h-.2v-.4h-.4v-.2h.4zM225.5 192.5l.5-.1v1.3h.3v.1h-.8v-.1h.3v-1.1h-.3zM226.8 193.2h.5v.2h-.5z"/>
<path d="M227.5 195.2h.2v.6l.6-.6h.2l-.6 .6 .6 .8h-.2l-.5-.7-.1 .2v.5h-.2zM227.8 192.5a.5 .5 0 0 1 .8 0 .5 .5 0 0 1-.2 .7l-.4 .5h.7v.1h-.9v-.1l.2-.3a.72 .72 0 0 0 .4-.8l-.3-.1-.3 .2zM228.8 195.6h.4v.9h.4v.1h-.9v-.1h.4v-.8h-.3zM229 192.5a.5 .5 0 0 1 .8 0 .5 .5 0 0 1-.2 .7l-.4 .5h.7v.1h-.9v-.1l.2-.3a.72 .72 0 0 0 .4-.8l-.3-.1-.3 .2zM229.1 195.1h.1v.3h-.1zM229.9 195.2h.4a.35 .35 0 0 1 .5 .2 .35 .35 0 0 1-.3 .5 .41 .41 0 0 1 .3 .5 .41 .41 0 0 1-.5 .2h-.4zM230.1 196h.2a.27 .27 0 0 1 .3 .2 .27 .27 0 0 1-.3 .3h-.2zM230.1 195.4h.2a.23 .23 0 0 1 .3 .2 .23 .23 0 0 1-.3 .2h-.2zM231.2 193.2h1.1M231.2 195.7a.56 .56 0 0 1 .8 .2 .56 .56 0 0 1-.3 .7 .57 .57 0 0 1-.6-.2 .57 .57 0 0 1 .1-.7zM231.3 195.8a.26 .26 0 0 1 .3-.1 .26 .26 0 0 1 .2 .2v.2a.33 .33 0 0 1-.3 .4l-.2-.2zM232.6 195.2h.1v.4h.4v.1h-.4l.1 .7v.1h.3v.1a.41 .41 0 0 1-.5-.3v-.6h-.3v-.1h.3z"/>
<path d="M233 192.4l.2-.1 .5 .1a.41 .41 0 0 1 0 .5l-.8 .9h.9M234.4 192.4l.2-.1 .5 .1a.41 .41 0 0 1 .1 .5l-.9 .9h.9M234.6 195.6h.2l.3 .9 .4-.9h.2l-.4 1h-.3zM236 195.3l.5-.1v1.3h.3v.1h-.8v-.1h.3v-1.1h-.3zM237.4 196.4h.3v.2h-.3zM238.4 195.4l.3-.2h.2h.2v.2a.43 .43 0 0 0-.5 0 .43 .43 0 0 0-.1 .5 .44 .44 0 0 1 .6-.1 .44 .44 0 0 1 .1 .6 .47 .47 0 0 1-.5 .3 .47 .47 0 0 1-.4-.5v-.5zM238.6 195.9a.3 .3 0 0 1 .4 .3 .3 .3 0 0 1-.4 .2l-.1-.2zM239.8 196.4h.3v.2h-.3zM240.7 195.2a.49 .49 0 0 1 .6 0 .49 .49 0 0 1 .2 .6l-.2 .1a.45 .45 0 0 1 .2 .6 .45 .45 0 0 1-.6 .2l-.2-.1v-.2a.37 .37 0 0 0 .5 .1 .37 .37 0 0 0 .1-.5l-.4-.1v-.1a.28 .28 0 0 0 .4-.1 .28 .28 0 0 0 0-.3 .28 .28 0 0 0-.4 0h-.2zM260 198v2M261 191.5v6.5M263.2 195.2h.8v.2h-.3v1.1h.3v.1h-.8v-.1h.3v-1.1h-.3z"/>
<path d="M264.4 195.7l.3-.2 .3 .2v-.6h.2v1.5h-.2v-.1a.42 .42 0 0 1-.5 .1 .42 .42 0 0 1-.2-.5zM264.6 195.8a.23 .23 0 0 1 .4 0v.3a.33 .33 0 0 1-.2 .4 .48 .48 0 0 1-.2-.7zM265.9 195.6h.2v.3h-.2zM265.9 196.4h.2v.2h-.2zM268.1 195.4l.2-.2h.3h.2v.2a.43 .43 0 0 0-.5 0 .43 .43 0 0 0-.2 .5 .44 .44 0 0 1 .7-.1 .44 .44 0 0 1 .1 .6 .47 .47 0 0 1-.6 .3 .47 .47 0 0 1-.3-.5v-.5zM268.2 195.9a.3 .3 0 0 1 .5 .3 .3 .3 0 0 1-.5 .2v-.2zM269.9 195.2h.2l-.8 1.6h-.2zM270.5 195.4l.2-.2h.3h.2v.2a.43 .43 0 0 0-.5 0 .43 .43 0 0 0-.2 .5 .44 .44 0 0 1 .7-.1 .44 .44 0 0 1 .1 .6 .47 .47 0 0 1-.6 .3 .47 .47 0 0 1-.3-.5v-.5zM270.6 195.9a.3 .3 0 0 1 .5 .3 .3 .3 0 0 1-.5 .2v-.2z"/>
<circle cx="196.7" cy="195.9" r=".13"/>
<circle cx="203.9" cy="195.9" r=".13"/>
<circle cx="209" cy="193.1" r=".13"/>
<circle cx="213.8" cy="193.1" r=".13"/>
<circle cx="215" cy="193.4" r=".29"/>
<circle cx="215" cy="192.8" r=".25"/>
<circle cx="217.4" cy="193.1" r=".13"/>
<circle cx="219.5" cy="195.9" r=".13"/>
</g>
<g fill="none" stroke="#480000" stroke-width=".3">
<path d="M178.1 188.4h1.4v.2h-.6v1.7h-.2v-1.7h-.6zM179.9 188.8h.7v1.3h.4v.2h-1.2v-.2h.5v-1.1h-.4zM180.3 188.3h.3v.3h-.3zM181.8 188.4h.2v.4h.6v.2h-.6v1l.2 .1h.4v.2a.55 .55 0 0 1-.8-.5v-.8h-.4v-.2h.4zM183 188.3h.6l.1 1.6 .1 .2h.4v.2a.54 .54 0 0 1-.8-.5v-1.4h-.4zM184.8 189a.65 .65 0 0 1 .8-.1 .65 .65 0 0 1 .3 .7h-1.1a.56 .56 0 0 0 .4 .5 .56 .56 0 0 0 .6-.1v.2a.81 .81 0 0 1-1.1-.1 .81 .81 0 0 1 .1-1.1zM185 189.1a.38 .38 0 0 1 .4-.1 .38 .38 0 0 1 .2 .4h-.8zM186.7 188.9h.3v.4h-.3zM186.7 189.9h.3v.4h-.3zM263.1 192.4a.73 .73 0 0 1 .9 .2v.3l-.3 .3 .2 .1 .3 .5h-.2l-.3-.4-.2-.2h-.2v.6h-.2zM263.3 192.6h.2a.26 .26 0 0 1 .3 .2 .26 .26 0 0 1-.2 .3h-.3zM264.5 192.9a.49 .49 0 0 1 .6-.1 .49 .49 0 0 1 .2 .5h-.8a.42 .42 0 0 0 .3 .4 .42 .42 0 0 0 .4-.1v.2a.6 .6 0 0 1-.8-.1 .6 .6 0 0 1 .1-.8z"/>
<path d="M264.6 193l.2-.1a.27 .27 0 0 1 .3 .3h-.6zM265.5 192.8h.2l.3 .9 .3-.9h.2l-.4 1h-.2zM267.1 192.8h.2v.3h-.2zM267.1 193.6h.2v.2h-.2z"/>
</g>
<text font-size="2.7" fill="#480000" x="178" y="190.3">Title:</text>
<g font-size="2" fill="#480000">
<text x="178" y="183.7">Sheet: Front documentation</text>
<text x="178" y="186.5">File: working.kicad_pcb</text>
<text x="178" y="193.9">Size: A4</text>
<text x="178" y="196.6">KiCad E.D.A. 7.0.6-7.0.6~ubuntu22.04.1 + KiBot v1.6.3</text>
<text x="200" y="193.9">Date: 2023-08-03_17-21-22</text>
<text x="263" y="196.6">Id: 6/6</text>
<text x="263" y="193.9">Rev:</text>
</g>
<g font-size="1.7" fill="#480000">
<text x="35" y="11.7">1</text>
<text x="85" y="11.7">2</text>
<text x="135" y="11.7">3</text>
<text x="185" y="11.7">4</text>
<text x="235" y="11.7">5</text>
<text x="285" y="11.7">6</text>
<text x="10.5" y="35.7">A</text>
<text x="285.5" y="35.7">A</text>
<text x="10.5" y="85.6">B</text>
<text x="285.5" y="85.6">B</text>
<text x="10.5" y="135.7">C</text>
<text x="285.5" y="135.7">C</text>
<text x="10.5" y="185.6">D</text>
<text x="285.5" y="185.6">D</text>
<text x="35" y="199.7">1</text>
<text x="85" y="199.7">2</text>
<text x="135" y="199.7">3</text>
<text x="185" y="199.7">4</text>
<text x="235" y="199.7">5</text>
<text x="285" y="199.7">6</text>
</g>
<g font-size="1.3" fill="#848484">
<text x="142.4" y="106.6">10K\</text>
<text x="144.4" y="102.2" transform="rotate(-90 144.4 102.2)">10µF</text>
<text x="150" y="102.1" transform="rotate(-90 150 102.1)">10µF</text>
<text x="151.7" y="107.4" transform="rotate(-90 151.7 107.4)">470</text>
<text x="157.5" y="107.2" transform="rotate(-90 157.5 107.2)">JSTPH</text>
<text x="134.8" y="110.6" transform="rotate(-90 134.8 110.6)">MCP73831T-2ACI/OT</text>
<text x="142.7" y="113.8" transform="rotate(-90 142.7 113.8)">2.2K</text>
<text x="145.4" y="112.6">5.1K</text>
<text x="145.9" y="110.8" transform="rotate(-90 145.9 110.8)">5.1K</text>
<text x="149.3" y="112" transform="rotate(-90 149.3 112)">470</text>
<text x="148.7" y="116.4">GREEN</text>
<text x="154" y="116.3">RED</text>
</g>
<g font-size=".3" fill="#848484">
<text x="151.6" y="113.4">C</text>
<text x="151.6" y="110.8">A</text>
<text x="154.3" y="110.8">A</text>
<text x="154.3" y="113.4">C</text>
</g>
</svg>
